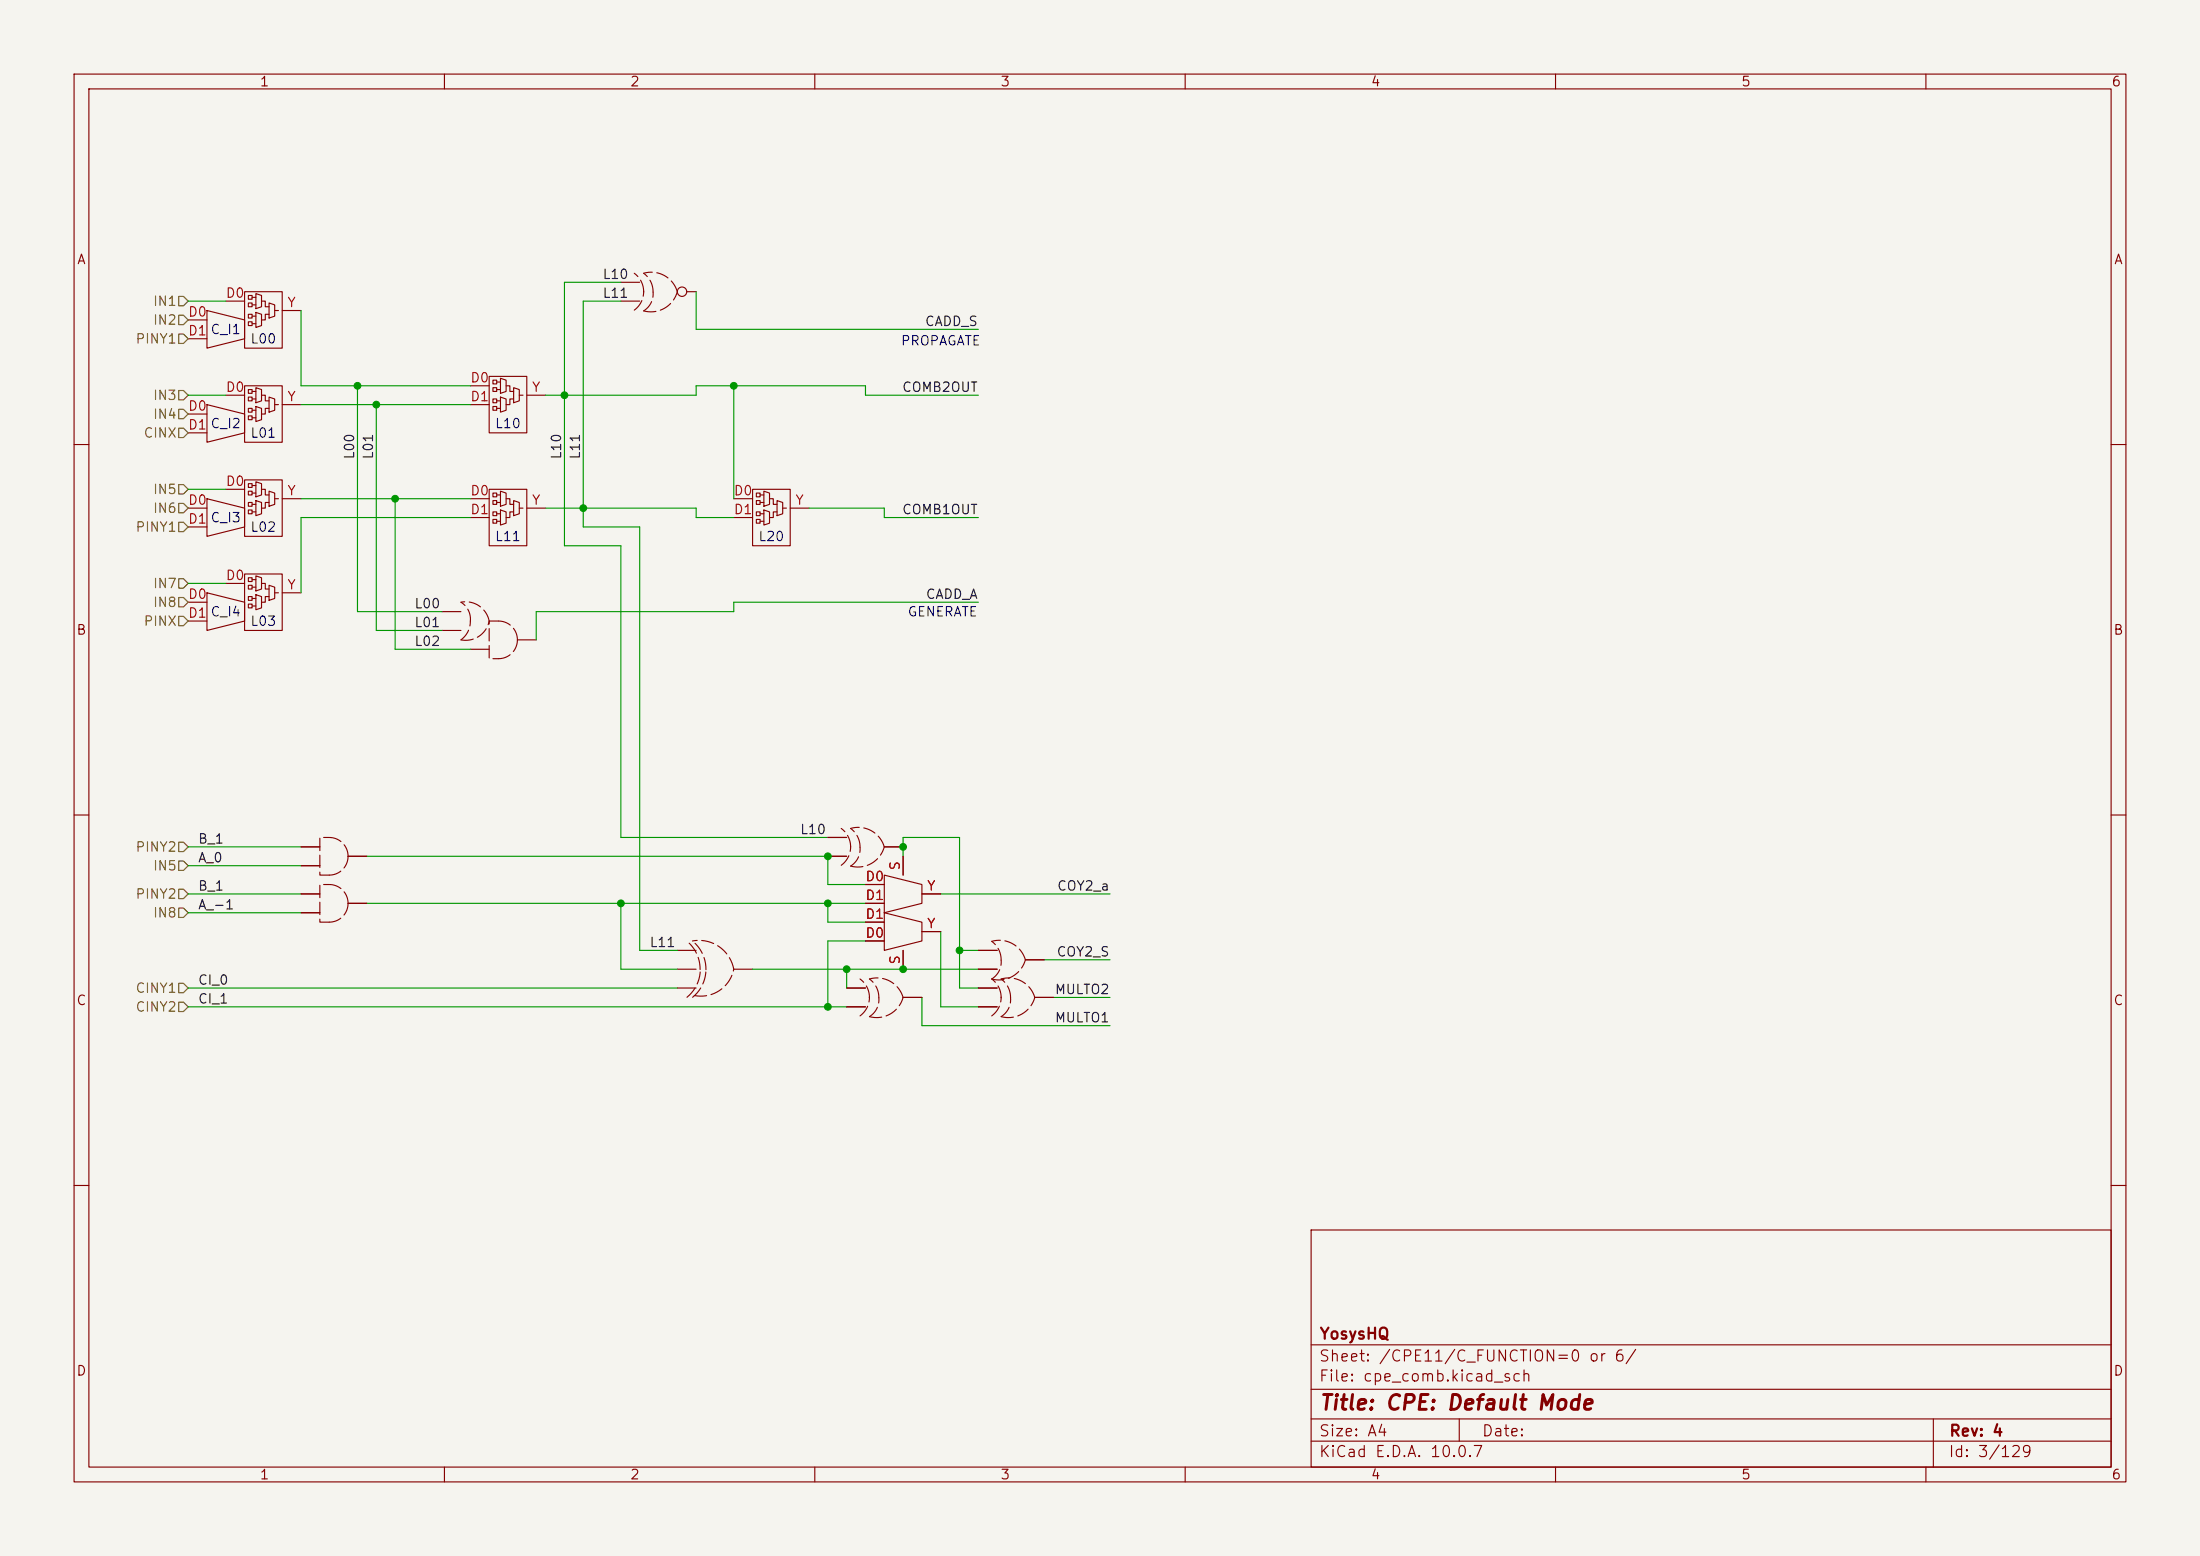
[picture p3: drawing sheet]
<svg xmlns="http://www.w3.org/2000/svg" width="297mm" height="210mm" viewBox="0 0 297 210" stroke-linecap="round" stroke-linejoin="round" font-family="sans-serif">
<path d="M0 0h297v210h-297z" fill="#f5f4ef" stroke="#f5f4ef" stroke-width=".14"/>
<g fill="none" stroke="#840000" stroke-width=".15">
<path d="M10 10h277v190h-277zM12 12h273v186h-273zM60 10v2M110 10v2M160 10v2M210 10v2M260 10v2M33 39.4h5.1v7.6h-5.1zM33.5 39.9h.5v.5h-.5zM34.5 39.6l.8 .3v1.5l-.8 .3zM83.8 38.1h2.6M92.7 39.4h1.3"/>
<path d="M25.4 55.9h2.5M25.4 58.4h2.5M25.4 43.2h2.5M25.4 45.7h2.5M27.9 54.6l5.1 1.3v2.5l-5.1 1.3zM27.9 41.9l5.1 1.3v2.5l-5.1 1.3zM30.5 53.3h2.5M30.5 40.6h2.5M33 52.1h5.1v7.6h-5.1zM33.5 52.6h.5v.5h-.5zM33.5 53.6h.5v.5h-.5zM33.5 55.1h.5v.5h-.5z"/>
<path d="M33.5 56.1h.5v.5h-.5zM33.5 40.9h.5v.5h-.5zM33.5 42.4h.5v.5h-.5zM33.5 43.4h.5v.5h-.5zM34 52.8h.5M34 53.8h.5M34 55.4h.5M34 56.4h.5M34 40.1h.5M34 41.1h.5M34 42.7h.5M34 43.7h.5"/>
<path d="M34.5 52.3l.8 .3v1.5l-.8 .3zM34.5 54.9l.8 .2v1.5l-.8 .3zM34.5 42.2l.8 .2v1.5l-.8 .3zM35.3 53.3h.5v.8h.5M35.3 40.6h.5v.8h.5M36.3 55.1h-.5v.8h-.5M36.3 53.6l.8 .2v1.6l-.8 .2zM36.3 42.4h-.5v.8h-.5M36.3 40.9l.8 .2v1.6l-.8 .2zM37.1 54.6h.5M37.1 41.9h.5M38.1 54.6h2.5"/>
<path d="M38.1 41.9h2.5M63.5 54.6h2.5M63.5 52.1h2.5M66 50.8h5.1v7.6h-5.1zM66.5 51.3h.6v.5h-.6zM66.5 52.3h.6v.5h-.6zM66.5 53.8h.6v.6h-.6zM66.5 54.9h.6v.5h-.6zM67.1 51.6h.5M67.1 52.6h.5M67.1 54.1h.5M67.1 55.1h.5"/>
<path d="M67.6 51.1l.7 .2v1.5l-.7 .3zM67.6 53.6l.7 .2v1.6l-.7 .2zM68.3 52.1h.5v.7h.5M69.3 53.8h-.5v.8h-.5M69.3 52.3l.8 .3v1.5l-.8 .3zM70.1 53.3h.5M71.1 53.3h2.6M83.8 40.6h2.6M10 60h2M25.4 68.6h2.5M25.4 71.1h2.5M27.9 67.3l5.1 1.3v2.5l-5.1 1.3z"/>
<path d="M30.5 66h2.5M30.5 78.7h2.5M33 64.8h5.1v7.6h-5.1zM33 77.5h5.1v7.6h-5.1zM33.5 65.3h.5v.5h-.5zM33.5 66.3h.5v.5h-.5zM33.5 67.8h.5v.5h-.5zM33.5 68.8h.5v.5h-.5zM33.5 78h.5v.5h-.5zM33.5 79h.5v.5h-.5zM34 65.5h.5M34 66.5h.5"/>
<path d="M34 68.1h.5M34 69.1h.5M34 78.2h.5M34 79.2h.5M34.5 65l.8 .3v1.5l-.8 .3zM34.5 67.6l.8 .2v1.5l-.8 .3zM34.5 77.7l.8 .3v1.5l-.8 .3zM35.3 66h.5v.8h.5M35.3 78.7h.5v.8h.5M36.3 67.8h-.5v.8h-.5M36.3 66.3l.8 .2v1.6l-.8 .2zM36.3 79l.8 .2v1.6l-.8 .2z"/>
<path d="M37.1 67.3h.5M38.1 67.3h2.5M63.5 67.3h2.5M63.5 69.9h2.5M66 66h5.1v7.7h-5.1zM66.5 66.5h.6v.6h-.6zM66.5 67.6h.6v.5h-.6zM66.5 69.1h.6v.5h-.6zM66.5 70.1h.6v.5h-.6zM67.1 66.8h.5M67.1 67.8h.5M67.1 69.3h.5"/>
<path d="M67.1 70.4h.5M67.6 66.3l.7 .2v1.6l-.7 .2zM67.6 68.8l.7 .3v1.5l-.7 .3zM68.3 67.3h.5v.8h.5M69.3 69.1h-.5v.8h-.5M69.3 67.6l.8 .2v1.5l-.8 .3zM70.1 68.6h.5M71.1 68.6h2.6M99.1 67.3h2.5M99.1 69.9h2.5M101.6 66h5.1v7.7h-5.1zM102.1 66.5h.5v.6h-.5z"/>
<path d="M102.1 67.6h.5v.5h-.5zM102.1 69.1h.5v.5h-.5zM102.1 70.1h.5v.5h-.5zM102.6 66.8h.5M102.6 67.8h.5M102.6 69.3h.5M102.6 70.4h.5M103.1 66.3l.8 .2v1.6l-.8 .2zM103.1 68.8l.8 .3v1.5l-.8 .3zM103.9 67.3h.5v.8h.5M104.9 69.1h-.5v.8h-.5M104.9 67.6l.8 .2v1.5l-.8 .3z"/>
<path d="M105.7 68.6h.5M106.7 68.6h2.5M285 60h2M25.4 81.3h2.5M25.4 83.8h2.5M27.9 80l5.1 1.3v2.5l-5.1 1.3zM33.5 80.5h.5v.5h-.5zM33.5 81.5h.5v.5h-.5zM34 80.8h.5M34 81.8h.5M34.5 80.3l.8 .2v1.5l-.8 .3zM36.3 80.5h-.5v.8h-.5"/>
<path d="M37.1 80h.5M38.1 80h2.5M59.7 85.1h2.5M59.7 82.6h2.5M63.5 87.6h2.5M69.8 86.4h2.6M10 110h2M40.6 114.3h2.6M40.6 116.8h2.6M47 115.6h2.5M111.8 115.6h2.5M111.8 113h2.5"/>
<path d="M116.8 119.4h2.6M119.4 118.1l5.1 1.3v2.5l-5.1 1.3zM119.4 114.3h2.5M121.9 115.6v2.5M285 110h2M40.6 120.7h2.6M40.6 123.2h2.6M47 121.9h2.5M91.4 128.3h2.6M91.4 130.8h2.6M91.4 133.4h2.6M99.1 130.8h2.5"/>
<path d="M114.3 133.4h2.5M114.3 135.9h2.5M116.8 127h2.6M116.8 124.5h2.6M116.8 121.9h2.6M119.4 123.2l5.1 1.3v2.5l-5.1 1.3zM121.9 128.3v2.5M121.9 134.6h2.6M124.5 125.7h2.5M124.5 120.7h2.5M132.1 128.3h2.5M132.1 130.8h2.5"/>
<path d="M132.1 133.4h2.5M132.1 135.9h2.5M138.4 129.5h2.6M139.7 134.6h2.5M10 160h2M177 166h108v32h-108zM285 160h2M60 198v2M110 198v2M160 198v2M177 194.5h108M177 191.5h108"/>
<path d="M177 187.5h108M177 181.5h108M197 191.5v3M210 198v2M260 198v2M261 191.5v6.5"/>
<circle cx="92.1" cy="39.4" r=".63"/>
</g>
<g fill="none" stroke="#840000" stroke-width=".15" stroke-dasharray="1.7 .6">
<path d="M86.9 39.4a3.1 3.1 0 0 0-1.3-2.5M88.2 39.4a3.1 3.1 0 0 0-1.3-2.5M91.4 39.4a3.7 3.7 0 0 0-4.5-2.5M85.6 41.9a3.1 3.1 0 0 0 1.3-2.6M86.9 42a3.7 3.7 0 0 0 4.5-2.6M86.9 42a2.69 2.69 0 0 0 1.3-2.6M62.2 86.4a3.2 3.2 0 0 0 3.8-2.6M62.2 86.4a3.1 3.1 0 0 0 1.3-2.6M63.5 83.8a2.69 2.69 0 0 0-1.3-2.5M66 83.8a3.2 3.2 0 0 0-3.8-2.5M67.3 88.9a2.54 2.54 0 0 0 2.5-2.5M67.3 83.8h-1.3v5.1h1.3"/>
<path d="M69.8 86.4a2.54 2.54 0 0 0-2.5-2.6M44.4 118.1h-1.2v-5.1h1.2M44.4 118.1a2.54 2.54 0 0 0 2.6-2.5M47 115.6a2.54 2.54 0 0 0-2.6-2.6M113.6 116.8a3.1 3.1 0 0 0 1.2-2.5M114.8 116.9a3.7 3.7 0 0 0 4.6-2.6M114.8 116.9a2.69 2.69 0 0 0 1.3-2.5M114.8 114.3a3.1 3.1 0 0 0-1.2-2.5M116.1 114.4a3.1 3.1 0 0 0-1.3-2.6M119.4 114.3a3.7 3.7 0 0 0-4.6-2.5M44.4 124.5h-1.2v-5.1h1.2M44.4 124.5a2.54 2.54 0 0 0 2.6-2.6"/>
<path d="M47 121.9a2.54 2.54 0 0 0-2.6-2.5M92.7 134.6a4.9 4.9 0 0 0 1.8-3.9M93.5 134.6a4.9 4.9 0 0 0 1.8-3.9M93.7 134.4a4.5 4.5 0 0 0 5.4-3.6M94.5 130.9a4.9 4.9 0 0 0-1.8-3.9M95.3 130.9a4.9 4.9 0 0 0-1.8-3.9M99.1 130.8a4.8 4.8 0 0 0-5.6-3.8M116.1 137.1a3.1 3.1 0 0 0 1.3-2.5M117.4 137.2a3.7 3.7 0 0 0 4.5-2.6M117.4 137.2a2.69 2.69 0 0 0 1.2-2.5M117.4 134.7a3.1 3.1 0 0 0-1.3-2.6M118.6 134.7a3.1 3.1 0 0 0-1.2-2.6"/>
<path d="M121.9 134.6a3.7 3.7 0 0 0-4.5-2.5M133.9 132.1a3.7 3.7 0 0 0 4.5-2.6M133.9 132.1a2.69 2.69 0 0 0 1.3-2.5M133.9 137.1a3.1 3.1 0 0 0 1.3-2.5M135.2 137.2a3.7 3.7 0 0 0 4.5-2.6M135.2 137.2a2.69 2.69 0 0 0 1.2-2.5M135.2 129.6a3.1 3.1 0 0 0-1.3-2.5M135.2 134.7a3.1 3.1 0 0 0-1.3-2.6M136.4 134.7a3.1 3.1 0 0 0-1.2-2.6M138.4 129.5a3.7 3.7 0 0 0-4.5-2.4M139.7 134.6a3.7 3.7 0 0 0-4.5-2.5"/>
</g>
<g fill="none" stroke="#725600" stroke-width=".15">
<path d="M24.1 55.2h.7l.6 .7-.6 .6h-.7zM24.1 52.7h.7l.6 .6-.6 .7h-.7zM24.1 40h.7l.6 .6-.6 .7h-.7zM24.1 45.1h.7l.6 .6-.6 .7h-.7zM24.1 42.5h.7l.6 .7-.6 .6h-.7zM24.1 57.8h.7l.6 .6-.6 .7h-.7zM24.1 78.1h.7l.6 .6-.6 .7h-.7zM24.1 70.5h.7l.6 .6-.6 .7h-.7zM24.1 67.9h.7l.6 .7-.6 .6h-.7zM24.1 65.4h.7l.6 .6-.6 .7h-.7zM24.1 80.6h.7l.6 .7-.6 .6h-.7zM24.1 83.2h.7l.6 .6-.6 .7h-.7z"/>
<path d="M24.1 113.7h.7l.6 .6-.6 .6h-.7zM24.1 116.2h.7l.6 .6-.6 .7h-.7zM24.1 122.6h.7l.6 .6-.6 .6h-.7zM24.1 132.7h.7l.6 .7-.6 .6h-.7zM24.1 135.3h.7l.6 .6-.6 .6h-.7zM24.1 120h.7l.6 .7-.6 .6h-.7z"/>
</g>
<g fill="none" stroke="#009600" stroke-width=".15">
<path d="M83.8 38.1h-7.6v35.6h7.6v39.3h28M94 39.4v5.1h38.1M25.4 53.3h5.1M25.4 40.6h5.1M40.6 41.9v10.2h22.9M40.6 54.6h22.9M48.3 52.1v30.5h11.4M50.8 54.6v30.5h8.9M73.7 53.3h20.3v-1.2h22.8v1.2h15.3M83.8 40.6h-5.1v30.5h7.7v57.2h5M99.1 52.1v15.2M25.4 66h5.1"/>
<path d="M25.4 78.7h5.1M40.6 67.3h22.9M53.3 67.3v20.3h10.2M63.5 69.9h-22.9v10.1M73.7 68.6h20.3v1.3h5.1M109.2 68.6h10.2v1.3h12.7M132.1 81.3h-33v1.3h-26.7v3.8M25.4 114.3h15.2M25.4 116.8h15.2M49.5 115.6h62.3v3.8h5M121.9 115.6v-2.6h7.6v20.4h2.6M25.4 120.7h15.2"/>
<path d="M25.4 135.9h88.9M25.4 133.4h66M25.4 123.2h15.2M49.5 121.9h67.3M83.8 121.9v8.9h7.6M101.6 130.8h30.5M111.8 121.9v2.6h5M114.3 130.8v2.6M116.8 127h-5v8.9M124.5 134.6v3.8h25.4M127 120.7h22.9M127 125.7v10.2h5.1"/>
<path d="M129.5 128.3h2.6M141 129.5h8.9M142.2 134.6h7.7"/>
</g>
<g fill="#009600" stroke="#009600" stroke-width=".14">
<circle cx="76.2" cy="53.3" r=".46"/>
<circle cx="78.7" cy="68.6" r=".46"/>
<circle cx="111.8" cy="115.6" r=".46"/>
<circle cx="121.9" cy="114.3" r=".46"/>
<circle cx="99.1" cy="52.1" r=".46"/>
<circle cx="111.8" cy="135.9" r=".46"/>
<circle cx="83.8" cy="121.9" r=".46"/>
<circle cx="121.9" cy="130.8" r=".46"/>
<circle cx="114.3" cy="130.8" r=".46"/>
<circle cx="111.8" cy="121.9" r=".46"/>
<circle cx="129.5" cy="128.3" r=".46"/>
<circle cx="50.8" cy="54.6" r=".46"/>
<circle cx="48.3" cy="52.1" r=".46"/>
<circle cx="53.3" cy="67.3" r=".46"/>
</g>
<text font-size="2" fill="#840000" x="178" y="190.8">Title: CPE: Default Mode</text>
<g font-size="1.5" fill="#840000">
<text x="178" y="184.1">Sheet: /CPE11/C_FUNCTION=0 or 6/</text>
<text x="178" y="181.1">YosysHQ</text>
<text x="178" y="186.8">File: cpe_comb.kicad_sch</text>
<text x="178" y="197">KiCad E.D.A. 10.0.7</text>
<text x="178" y="194.2">Size: A4</text>
<text x="200" y="194.2">Date:</text>
<text x="263" y="197">Id: 3/129</text>
<text x="263" y="194.2">Rev: 4</text>
</g>
<g font-size="1.3" fill="#840000">
<text x="35" y="12">1</text>
<text x="85" y="12">2</text>
<text x="135" y="12">3</text>
<text x="185" y="12">4</text>
<text x="235" y="12">5</text>
<text x="285" y="12">6</text>
<text x="10.3" y="36">A</text>
<text x="285.3" y="36">A</text>
<text x="10.2" y="86">B</text>
<text x="285.2" y="86">B</text>
<text x="10.2" y="136">C</text>
<text x="285.2" y="136">C</text>
<text x="10.2" y="186">D</text>
<text x="285.2" y="186">D</text>
<text x="35" y="200">1</text>
<text x="85" y="200">2</text>
<text x="135" y="200">3</text>
<text x="185" y="200">4</text>
<text x="235" y="200">5</text>
<text x="285" y="200">6</text>
</g>
<g font-size="1.3" fill="#725600">
<text x="20.6" y="41.6">IN1</text>
<text x="18.2" y="46.7">PINY1</text>
<text x="20.6" y="44.1">IN2</text>
<text x="19.3" y="59.4">CINX</text>
<text x="20.6" y="56.8">IN4</text>
<text x="20.6" y="54.3">IN3</text>
<text x="20.6" y="69.5">IN6</text>
<text x="20.6" y="67">IN5</text>
<text x="18.2" y="72.1">PINY1</text>
<text x="20.6" y="79.7">IN7</text>
<text x="20.6" y="82.2">IN8</text>
<text x="19.3" y="84.8">PINX</text>
<text x="18.2" y="115.3">PINY2</text>
<text x="20.6" y="117.8">IN5</text>
<text x="18.2" y="121.6">PINY2</text>
<text x="20.6" y="124.2">IN8</text>
<text x="18.2" y="134.3">CINY1</text>
<text x="18.2" y="136.9">CINY2</text>
</g>
<g font-size="1.3" fill="#a90000">
<text x="30.4" y="40.5">D0</text>
<text x="38.7" y="41.8">Y</text>
<text x="25.3" y="43">D0</text>
<text x="25.3" y="45.6">D1</text>
<text x="30.4" y="53.2">D0</text>
<text x="63.4" y="51.9">D0</text>
<text x="71.7" y="53.2">Y</text>
<text x="25.3" y="55.7">D0</text>
<text x="25.3" y="58.3">D1</text>
<text x="38.7" y="54.5">Y</text>
<text x="63.4" y="54.5">D1</text>
<text x="30.4" y="65.9">D0</text>
<text x="25.3" y="68.4">D0</text>
<text x="25.3" y="71">D1</text>
<text x="38.7" y="67.2">Y</text>
<text x="63.4" y="67.2">D0</text>
<text x="63.4" y="69.7">D1</text>
<text x="71.7" y="68.4">Y</text>
<text x="99" y="67.2">D0</text>
<text x="99" y="69.7">D1</text>
<text x="107.3" y="68.4">Y</text>
<text x="25.3" y="81.1">D0</text>
<text x="25.3" y="83.7">D1</text>
<text x="30.4" y="78.6">D0</text>
<text x="38.7" y="79.9">Y</text>
<text x="116.7" y="119.2">D0</text>
<text x="121.8" y="117.6" transform="rotate(-90 121.8 117.6)">S</text>
<text x="116.7" y="124.3">D1</text>
<text x="116.7" y="121.8">D1</text>
<text x="125.1" y="125.6">Y</text>
<text x="125.1" y="120.5">Y</text>
<text x="116.7" y="126.9">D0</text>
<text x="121.8" y="130.3" transform="rotate(-90 121.8 130.3)">S</text>
</g>
<g font-size="1.3" fill="#0f0f0f">
<text x="81.3" y="38">L10</text>
<text x="81.3" y="40.5">L11</text>
<text x="124.8" y="44.3">CADD_S</text>
<text x="121.7" y="53.2">COMB2OUT</text>
<text x="48.1" y="62.1" transform="rotate(-90 48.1 62.1)">L00</text>
<text x="50.7" y="62.1" transform="rotate(-90 50.7 62.1)">L01</text>
<text x="76.1" y="62.1" transform="rotate(-90 76.1 62.1)">L10</text>
<text x="78.6" y="62.1" transform="rotate(-90 78.6 62.1)">L11</text>
<text x="121.7" y="69.7">COMB1OUT</text>
<text x="55.9" y="82.4">L00</text>
<text x="124.9" y="81.2">CADD_A</text>
<text x="55.9" y="87.5">L02</text>
<text x="55.9" y="85">L01</text>
<text x="107.9" y="112.9">L10</text>
<text x="26.6" y="114.2">B_1</text>
<text x="26.6" y="116.7">A_0</text>
<text x="26.6" y="123.1">A_-1</text>
<text x="26.6" y="120.5">B_1</text>
<text x="142.6" y="120.5">COY2_a</text>
<text x="87.6" y="128.1">L11</text>
<text x="142.6" y="129.4">COY2_S</text>
<text x="26.6" y="133.2">CI_0</text>
<text x="26.6" y="135.8">CI_1</text>
<text x="142.3" y="134.5">MULTO2</text>
<text x="142.3" y="138.3">MULTO1</text>
</g>
<g font-size="1.3" fill="#0000c2">
<text x="28.3" y="45.4">C_I1</text>
<text x="33.7" y="46.7">L00</text>
<text x="121.5" y="46.9">PROPAGATE</text>
<text x="28.3" y="58.1">C_I2</text>
<text x="33.7" y="59.4">L01</text>
<text x="66.7" y="58.1">L10</text>
<text x="28.3" y="70.8">C_I3</text>
<text x="33.7" y="72.1">L02</text>
<text x="66.7" y="73.4">L11</text>
<text x="102.3" y="73.4">L20</text>
<text x="28.3" y="83.5">C_I4</text>
<text x="122.4" y="83.5">GENERATE</text>
<text x="33.7" y="84.8">L03</text>
</g>
</svg>
